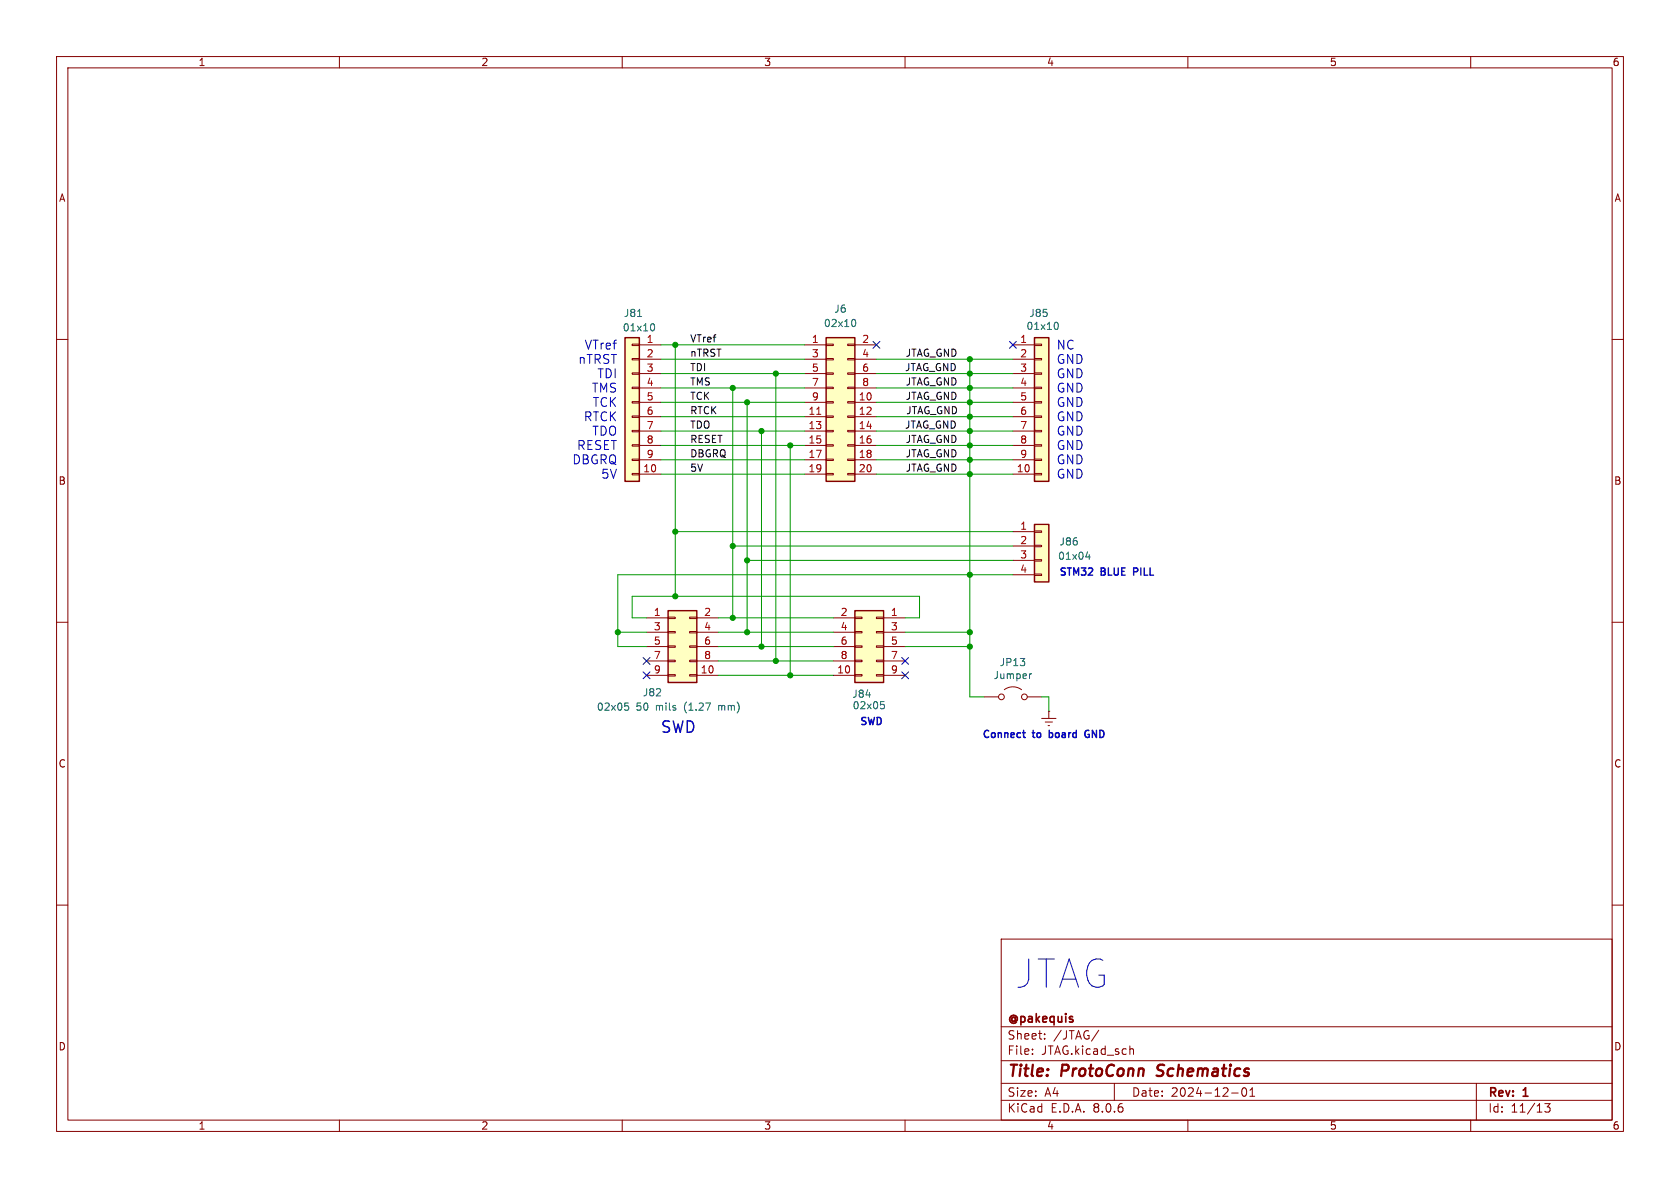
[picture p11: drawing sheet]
<svg xmlns="http://www.w3.org/2000/svg" width="297mm" height="210mm" viewBox="0 0 297 210" stroke-linecap="round" stroke-linejoin="round" font-family="sans-serif">
<g fill="none" stroke="#840000" stroke-width=".18">
<path d="M10 10h277v190h-277zM12 12h273v186h-273zM60 10v2M110 10v2M160 10v2M210 10v2M260 10v2M10 60h2M285 60h2M10 110h2M285 110h2M184.1 127h2.6"/>
<path d="M184.8 127.6h1.3M185.3 128.3h.2M185.4 125.7h.1M185.4 125.7v1.3M10 160h2M285 160h2M177 166h108v32h-108zM60 198v2M110 198v2M160 198v2M177 194.5h108M177 191.5h108"/>
<path d="M177 187.5h108M177 181.5h108M182.5 186.3v.1M182.5 185.5v.1M184.7 183.6v.1M184.7 182.8v.1M194.2 182.1l-1.2 2M197 191.5v3M199.8 185.5h.5l.1 .9M210 198v2M217.7 193.2h1.2M219.7 192.4l.2-.1a.81 .81 0 0 1 .6 .6 .81 .81 0 0 1-.3 .8l-.2 .1a.81 .81 0 0 1-.3-1.4z"/>
<path d="M221 193.8h.8M221 192.7l.4-.4v1.5M260 198v2M261 191.5v6.5M273.1 195.1h.9l-.5 .6 .5 .1v.7l-.3 .1h-.4l-.2-.1"/>
</g>
<path d="M204.5 190.1l.2 .1M204.8 188.4l-.2 .4 .1 .2" fill="none" stroke="#840000" stroke-width=".4"/>
<path d="M146 59.7h5.1v25.4h-5.1z" fill="#ffffc2"/>
<g fill="none" stroke="#840000" stroke-width=".18">
<path d="M142.2 61h3.8M142.2 71.1h3.8M142.2 73.7h3.8M142.2 76.2h3.8M142.2 78.7h3.8M142.2 63.5h3.8M142.2 66h3.8M142.2 68.6h3.8M146 78.6h1.3v.3h-1.3zM146 76.1h1.3v.2h-1.3zM146 73.5h1.3v.3h-1.3zM146 71h1.3v.2h-1.3z"/>
<path d="M146 68.5h1.3v.2h-1.3zM146 65.9h1.3v.3h-1.3zM146 63.4h1.3v.2h-1.3zM146 60.8h1.3v.3h-1.3zM149.9 78.6h1.2v.3h-1.2zM149.9 76.1h1.2v.2h-1.2zM149.9 73.5h1.2v.3h-1.2zM149.9 71h1.2v.2h-1.2zM149.9 68.5h1.2v.2h-1.2zM149.9 65.9h1.2v.3h-1.2zM149.9 63.4h1.2v.2h-1.2zM149.9 60.8h1.2v.3h-1.2z"/>
<path d="M151.1 61h3.8M151.1 71.1h3.8M151.1 73.7h3.8M151.1 76.2h3.8M151.1 78.7h3.8M151.1 63.5h3.8M151.1 66h3.8M151.1 68.6h3.8M142.2 81.3h3.8M142.2 83.8h3.8M146 83.7h1.3v.2h-1.3zM146 81.2h1.3v.2h-1.3z"/>
<path d="M149.9 83.7h1.2v.2h-1.2zM149.9 81.2h1.2v.2h-1.2zM151.1 81.3h3.8M151.1 83.8h3.8"/>
</g>
<path d="M146 59.7h5.1v25.4h-5.1z" fill="none" stroke="#840000" stroke-width=".25"/>
<path d="M144.4 73.2h.7" fill="none" stroke="#a90000" stroke-width=".18"/>
<path d="M150.9 56.5a.68 .68 0 0 1 .4 .6 .68 .68 0 0 1-.4 .6" fill="none" stroke="#006464" stroke-width=".18"/>
<path d="M182.9 92.7h2.5v10.2h-2.5z" fill="#ffffc2"/>
<path d="M179.1 94h3.8M179.1 96.5h3.8M179.1 99.1h3.8M182.9 98.9h1.2v.3h-1.2zM182.9 96.4h1.2v.2h-1.2zM182.9 93.9h1.2v.2h-1.2zM179.1 101.6h3.8M182.9 101.5h1.2v.2h-1.2z" fill="none" stroke="#840000" stroke-width=".18"/>
<path d="M182.9 92.7h2.5v10.2h-2.5z" fill="none" stroke="#840000" stroke-width=".25"/>
<path d="M192 98.5h.7M192.6 98v.9" fill="none" stroke="#006464" stroke-width=".18"/>
<path d="M110.5 59.7h2.5v25.4h-2.5z" fill="#ffffc2"/>
<g fill="none" stroke="#840000" stroke-width=".18">
<path d="M111.8 78.6h1.2v.3h-1.2zM111.8 76.1h1.2v.2h-1.2zM111.8 73.5h1.2v.3h-1.2zM111.8 71h1.2v.2h-1.2zM111.8 68.5h1.2v.2h-1.2zM111.8 65.9h1.2v.3h-1.2zM111.8 63.4h1.2v.2h-1.2zM111.8 60.8h1.2v.3h-1.2zM113 61h3.8M113 63.5h3.8M113 66h3.8M113 68.6h3.8"/>
<path d="M113 71.1h3.8M113 73.7h3.8M113 76.2h3.8M113 78.7h3.8M111.8 83.7h1.2v.2h-1.2zM111.8 81.2h1.2v.2h-1.2zM113 83.8h3.8M113 81.3h3.8"/>
</g>
<path d="M110.5 59.7h2.5v25.4h-2.5z" fill="none" stroke="#840000" stroke-width=".25"/>
<path d="M112.7 56h.7M115.3 57.2a.68 .68 0 0 1 .4 .7 .68 .68 0 0 1-.4 .6" fill="none" stroke="#006464" stroke-width=".18"/>
<path d="M118.1 108h5.1v12.7h-5.1z" fill="#ffffc2"/>
<g fill="none" stroke="#840000" stroke-width=".18">
<path d="M114.3 109.2h3.8M114.3 119.4h3.8M114.3 111.8h3.8M114.3 114.3h3.8M114.3 116.8h3.8M118.1 119.3h1.3v.2h-1.3zM118.1 116.7h1.3v.3h-1.3zM118.1 114.2h1.3v.2h-1.3zM118.1 111.6h1.3v.3h-1.3zM118.1 109.1h1.3v.2h-1.3zM121.9 119.3h1.3v.2h-1.3zM121.9 116.7h1.3v.3h-1.3z"/>
<path d="M121.9 114.2h1.3v.2h-1.3zM121.9 111.6h1.3v.3h-1.3zM121.9 109.1h1.3v.2h-1.3zM123.2 109.2h3.8M123.2 119.4h3.8M123.2 111.8h3.8M123.2 114.3h3.8M123.2 116.8h3.8"/>
</g>
<path d="M118.1 108h5.1v12.7h-5.1z" fill="none" stroke="#840000" stroke-width=".25"/>
<path d="M110.5 124.3h.6M110.6 124.8h.3l.2 .2-.1 .5h-.4" fill="none" stroke="#006464" stroke-width=".18"/>
<path d="M151.1 108h5.1v12.7h-5.1z" fill="#ffffc2"/>
<g fill="none" stroke="#840000" stroke-width=".18">
<path d="M147.3 109.2h3.8M147.3 119.4h3.8M147.3 111.8h3.8M147.3 114.3h3.8M147.3 116.8h3.8M151.1 119.3h1.3v.2h-1.3zM151.1 116.7h1.3v.3h-1.3zM151.1 114.2h1.3v.2h-1.3zM151.1 111.6h1.3v.3h-1.3zM151.1 109.1h1.3v.2h-1.3zM154.9 119.3h1.3v.2h-1.3zM154.9 116.7h1.3v.3h-1.3z"/>
<path d="M154.9 114.2h1.3v.2h-1.3zM154.9 111.6h1.3v.3h-1.3zM154.9 109.1h1.3v.2h-1.3zM156.2 109.2h3.8M156.2 119.4h3.8M156.2 111.8h3.8M156.2 114.3h3.8M156.2 116.8h3.8M174 123.2h2.5M177.5 121.9a2.54 2.54 0 0 1 3.1 0M181.6 123.2h2.5"/>
<circle cx="177" cy="123.2" r=".51"/>
<circle cx="181.1" cy="123.2" r=".51"/>
</g>
<path d="M151.1 108h5.1v12.7h-5.1z" fill="none" stroke="#840000" stroke-width=".25"/>
<path d="M182.4 119.1l-.3 .1M155.7 124h.6M155.8 124.5h.3l.3 .2-.1 .5-.5 .1" fill="none" stroke="#006464" stroke-width=".18"/>
<path d="M182.9 59.7h2.5v25.4h-2.5z" fill="#ffffc2"/>
<g fill="none" stroke="#840000" stroke-width=".18">
<path d="M179.1 61h3.8M179.1 63.5h3.8M179.1 66h3.8M179.1 68.6h3.8M179.1 71.1h3.8M179.1 73.7h3.8M179.1 76.2h3.8M179.1 78.7h3.8M182.9 78.6h1.2v.3h-1.2zM182.9 76.1h1.2v.2h-1.2zM182.9 73.5h1.2v.3h-1.2zM182.9 71h1.2v.2h-1.2z"/>
<path d="M182.9 68.5h1.2v.2h-1.2zM182.9 65.9h1.2v.3h-1.2zM182.9 63.4h1.2v.2h-1.2zM182.9 60.8h1.2v.3h-1.2zM179.1 83.8h3.8M179.1 81.3h3.8M182.9 83.7h1.2v.2h-1.2zM182.9 81.2h1.2v.2h-1.2z"/>
</g>
<path d="M182.9 59.7h2.5v25.4h-2.5z" fill="none" stroke="#840000" stroke-width=".25"/>
<path d="M186.7 57a.68 .68 0 0 1 .4 .6 .68 .68 0 0 1-.4 .6" fill="none" stroke="#006464" stroke-width=".18"/>
<path d="M180.8 129.5h.5M181 130.3l.3 .1M192.2 129.1a.68 .68 0 0 0-.4 .6 .68 .68 0 0 0 .4 .7" fill="none" stroke="#0000c2" stroke-width=".25"/>
<g fill="none" stroke="#009600" stroke-width=".18">
<path d="M116.8 78.7h25.4M116.8 76.2h25.4M116.8 73.7h25.4M116.8 71.1h25.4M116.8 68.6h25.4M116.8 66h25.4M116.8 63.5h25.4M116.8 61h25.4M119.4 61v44.4M129.5 68.6v40.6M132.1 71.1v40.7M134.6 76.2v38.1"/>
<path d="M137.2 66v50.8M139.7 78.7v40.7M154.9 78.7h24.2M154.9 76.2h24.2M154.9 73.7h24.2M154.9 71.1h24.2M154.9 68.6h24.2M154.9 66h24.2M154.9 63.5h24.2M171.4 63.5v59.7h2.6M116.8 81.3h25.4M116.8 83.8h25.4"/>
<path d="M119.4 94h59.7M129.5 96.5h49.6M132.1 99.1h47M154.9 81.3h24.2M154.9 83.8h24.2M109.2 111.8h5.1M114.3 109.2h-2.5v-3.8h50.8v3.8h-2.6M127 111.8h20.3M127 109.2h20.3M127 114.3h20.3M127 116.8h20.3M127 119.4h20.3"/>
<path d="M160 111.8h11.4M160 114.3h11.4M179.1 101.6h-69.9v12.7h5.1M184.1 123.2h1.3v2.5"/>
</g>
<path d="M154.3 60.4l1.2 1.2M155.5 60.4l-1.2 1.2M178.5 60.4l1.2 1.2M179.7 60.4l-1.2 1.2M113.7 116.2l1.2 1.2M113.7 118.8l1.2 1.2M114.9 116.2l-1.2 1.2M114.9 118.8l-1.2 1.2M159.4 118.8l1.2 1.2M159.4 116.2l1.2 1.2M160.6 118.8l-1.2 1.2M160.6 116.2l-1.2 1.2" fill="none" stroke="#000084" stroke-width=".18"/>
<g fill="#009600" stroke="#009600" stroke-width=".18">
<circle cx="119.4" cy="61" r=".46"/>
<circle cx="132.1" cy="71.1" r=".46"/>
<circle cx="129.5" cy="68.6" r=".46"/>
<circle cx="119.4" cy="94" r=".46"/>
<circle cx="134.6" cy="76.2" r=".46"/>
<circle cx="119.4" cy="105.4" r=".46"/>
<circle cx="109.2" cy="111.8" r=".46"/>
<circle cx="132.1" cy="111.8" r=".46"/>
<circle cx="129.5" cy="109.2" r=".46"/>
<circle cx="132.1" cy="99.1" r=".46"/>
<circle cx="129.5" cy="96.5" r=".46"/>
<circle cx="139.7" cy="78.7" r=".46"/>
<circle cx="171.4" cy="78.7" r=".46"/>
<circle cx="171.4" cy="81.3" r=".46"/>
<circle cx="171.4" cy="73.7" r=".46"/>
<circle cx="171.4" cy="71.1" r=".46"/>
<circle cx="171.4" cy="76.2" r=".46"/>
<circle cx="171.4" cy="66" r=".46"/>
<circle cx="171.4" cy="68.6" r=".46"/>
<circle cx="171.4" cy="63.5" r=".46"/>
<circle cx="171.4" cy="101.6" r=".46"/>
<circle cx="171.4" cy="83.8" r=".46"/>
<circle cx="171.4" cy="111.8" r=".46"/>
<circle cx="137.2" cy="116.8" r=".46"/>
<circle cx="139.7" cy="119.4" r=".46"/>
<circle cx="171.4" cy="114.3" r=".46"/>
<circle cx="134.6" cy="114.3" r=".46"/>
<circle cx="137.2" cy="66" r=".46"/>
</g>
<text font-size="7" fill="#0000c2" x="179.5" y="174.9">JTAG</text>
<text font-size="2.8" fill="#0000c2" x="116.6" y="129.9">SWD</text>
<g font-size="2.8" fill="#840000">
<text x="178" y="190.9">Title:</text>
<text x="187.7" y="190.9">ProtoConn</text>
<text x="205.4" y="190.9">Schematics</text>
</g>
<g font-size="2.2" fill="#0000c2">
<text x="102.2" y="64.5">nTRST</text>
<text x="103.3" y="62">VTref</text>
<text x="186.7" y="62">NC</text>
<text x="186.7" y="64.5">GND</text>
<text x="104.6" y="69.6">TMS</text>
<text x="105.6" y="67.1">TDI</text>
<text x="186.7" y="67.1">GND</text>
<text x="186.7" y="69.6">GND</text>
<text x="103.2" y="74.7">RTCK</text>
<text x="104.7" y="77.2">TDO</text>
<text x="104.7" y="72.1">TCK</text>
<text x="186.7" y="72.1">GND</text>
<text x="186.7" y="74.7">GND</text>
<text x="186.7" y="77.2">GND</text>
<text x="101.1" y="82.3">DBGRQ</text>
<text x="102" y="79.7">RESET</text>
<text x="186.7" y="79.7">GND</text>
<text x="186.7" y="82.3">GND</text>
<text x="106.2" y="84.8">5V</text>
<text x="186.7" y="84.8">GND</text>
</g>
<g font-size="2.1" fill="#840000">
<text x="178" y="184">Sheet:</text>
<text x="178" y="181.2">@pakequis</text>
<text x="186.2" y="184">/JTAG/</text>
<text x="178" y="186.7">File:</text>
<text x="184.1" y="186.7">JTAG.kicad_sch</text>
<text x="178" y="196.9">KiCad</text>
<text x="178" y="194.1">Size:</text>
<text x="184.7" y="194.1">A4</text>
<text x="185.7" y="196.9">E.D.A.</text>
<text x="193.3" y="196.9">8.0.6</text>
<text x="200" y="194.1">Date:</text>
<text x="207" y="194.1">2024-12-01</text>
<text x="263" y="194.3">Rev:</text>
<text x="263" y="196.9">Id:</text>
<text x="267.1" y="196.9">11/13</text>
<text x="269.4" y="194.3">1</text>
</g>
<g font-size="1.8" fill="#840000">
<text x="35" y="11.9">1</text>
<text x="85" y="11.9">2</text>
<text x="135" y="11.9">3</text>
<text x="185" y="11.9">4</text>
<text x="235" y="11.9">5</text>
<text x="285" y="11.9">6</text>
<text x="10.3" y="35.9">A</text>
<text x="285.3" y="35.9">A</text>
<text x="10.3" y="85.9">B</text>
<text x="285.3" y="85.9">B</text>
<text x="10.3" y="135.9">C</text>
<text x="285.3" y="135.9">C</text>
<text x="10.3" y="185.9">D</text>
<text x="285.3" y="185.9">D</text>
<text x="35" y="199.9">1</text>
<text x="85" y="199.9">2</text>
<text x="135" y="199.9">3</text>
<text x="185" y="199.9">4</text>
<text x="235" y="199.9">5</text>
<text x="285" y="199.9">6</text>
</g>
<g font-size="1.8" fill="#006464">
<text x="110" y="58.8">01x10</text>
<text x="110.2" y="56.2">J81</text>
<text x="145.6" y="58">02x10</text>
<text x="147.4" y="55.5">J6</text>
<text x="181.4" y="58.5">01x10</text>
<text x="181.9" y="56.2">J85</text>
<text x="187" y="99.2">01x04</text>
<text x="187.2" y="96.6">J86</text>
<text x="176.6" y="118">JP13</text>
<text x="105.4" y="125.8">02x05</text>
<text x="112.5" y="125.8">50</text>
<text x="113.5" y="123.3">J82</text>
<text x="116" y="125.8">mils</text>
<text x="121.2" y="125.8">(1.27</text>
<text x="127.5" y="125.8">mm)</text>
<text x="150.6" y="123.5">J84</text>
<text x="150.6" y="125.6">02x05</text>
<text x="175.6" y="120.2">Jumper</text>
</g>
<g font-size="1.8" fill="#a90000">
<text x="114.2" y="60.7">1</text>
<text x="114.2" y="63.2">2</text>
<text x="114.2" y="65.8">3</text>
<text x="143.4" y="60.7">1</text>
<text x="143.4" y="63.2">3</text>
<text x="143.4" y="65.8">5</text>
<text x="152.3" y="60.7">2</text>
<text x="152.3" y="63.2">4</text>
<text x="152.3" y="65.8">6</text>
<text x="180.3" y="60.7">1</text>
<text x="180.3" y="63.2">2</text>
<text x="180.3" y="65.8">3</text>
<text x="114.2" y="68.3">4</text>
<text x="114.2" y="70.9">5</text>
<text x="143.4" y="68.3">7</text>
<text x="143.4" y="70.9">9</text>
<text x="151.7" y="70.9">10</text>
<text x="152.3" y="68.3">8</text>
<text x="180.3" y="68.3">4</text>
<text x="180.3" y="70.9">5</text>
<text x="114.2" y="73.4">6</text>
<text x="114.2" y="75.9">7</text>
<text x="142.8" y="73.4">11</text>
<text x="142.8" y="75.9">13</text>
<text x="151.7" y="73.4">12</text>
<text x="151.7" y="75.9">14</text>
<text x="180.3" y="73.4">6</text>
<text x="180.3" y="75.9">7</text>
<text x="113.6" y="83.6">10</text>
<text x="114.2" y="78.5">8</text>
<text x="114.2" y="81">9</text>
<text x="142.8" y="78.5">15</text>
<text x="142.8" y="81">17</text>
<text x="142.8" y="83.6">19</text>
<text x="151.7" y="78.5">16</text>
<text x="151.7" y="81">18</text>
<text x="151.7" y="83.6">20</text>
<text x="179.7" y="83.6">10</text>
<text x="180.3" y="78.5">8</text>
<text x="180.3" y="81">9</text>
<text x="180.3" y="93.7">1</text>
<text x="180.3" y="96.3">2</text>
<text x="180.3" y="98.8">3</text>
<text x="180.3" y="101.3">4</text>
<text x="115.5" y="109">1</text>
<text x="115.5" y="111.5">3</text>
<text x="124.4" y="109">2</text>
<text x="124.4" y="111.5">4</text>
<text x="148.5" y="109">2</text>
<text x="148.5" y="111.5">4</text>
<text x="157.4" y="109">1</text>
<text x="157.4" y="111.5">3</text>
<text x="115.5" y="114">5</text>
<text x="115.5" y="116.6">7</text>
<text x="115.5" y="119.1">9</text>
<text x="123.8" y="119.1">10</text>
<text x="124.4" y="114">6</text>
<text x="124.4" y="116.6">8</text>
<text x="147.9" y="119.1">10</text>
<text x="148.5" y="114">6</text>
<text x="148.5" y="116.6">8</text>
<text x="157.4" y="114">5</text>
<text x="157.4" y="116.6">7</text>
<text x="157.4" y="119.1">9</text>
</g>
<g font-size="1.8" fill="#0f0f0f">
<text x="121.9" y="60.6">VTref</text>
<text x="121.9" y="65.7">TDI</text>
<text x="121.9" y="63.2">nTRST</text>
<text x="159.9" y="65.7">JTAG_GND</text>
<text x="160" y="63.2">JTAG_GND</text>
<text x="121.9" y="70.8">TCK</text>
<text x="121.9" y="68.2">TMS</text>
<text x="160" y="70.8">JTAG_GND</text>
<text x="160" y="68.2">JTAG_GND</text>
<text x="121.9" y="73.3">RTCK</text>
<text x="121.9" y="75.9">TDO</text>
<text x="159.9" y="75.9">JTAG_GND</text>
<text x="160.1" y="73.3">JTAG_GND</text>
<text x="121.9" y="80.9">DBGRQ</text>
<text x="121.9" y="83.5">5V</text>
<text x="121.9" y="78.4">RESET</text>
<text x="160" y="83.5">JTAG_GND</text>
<text x="160" y="80.9">JTAG_GND</text>
<text x="160" y="78.4">JTAG_GND</text>
</g>
<g font-size="1.8" fill="#0000c2">
<text x="187" y="102.1">STM32</text>
<text x="194.5" y="102.1">BLUE</text>
<text x="200.8" y="102.1">PILL</text>
<text x="151.8" y="128.5">SWD</text>
<text x="173.4" y="130.8">Connect</text>
<text x="182.5" y="130.8">to</text>
<text x="185.9" y="130.8">board</text>
<text x="192.7" y="130.8">GND</text>
</g>
</svg>
